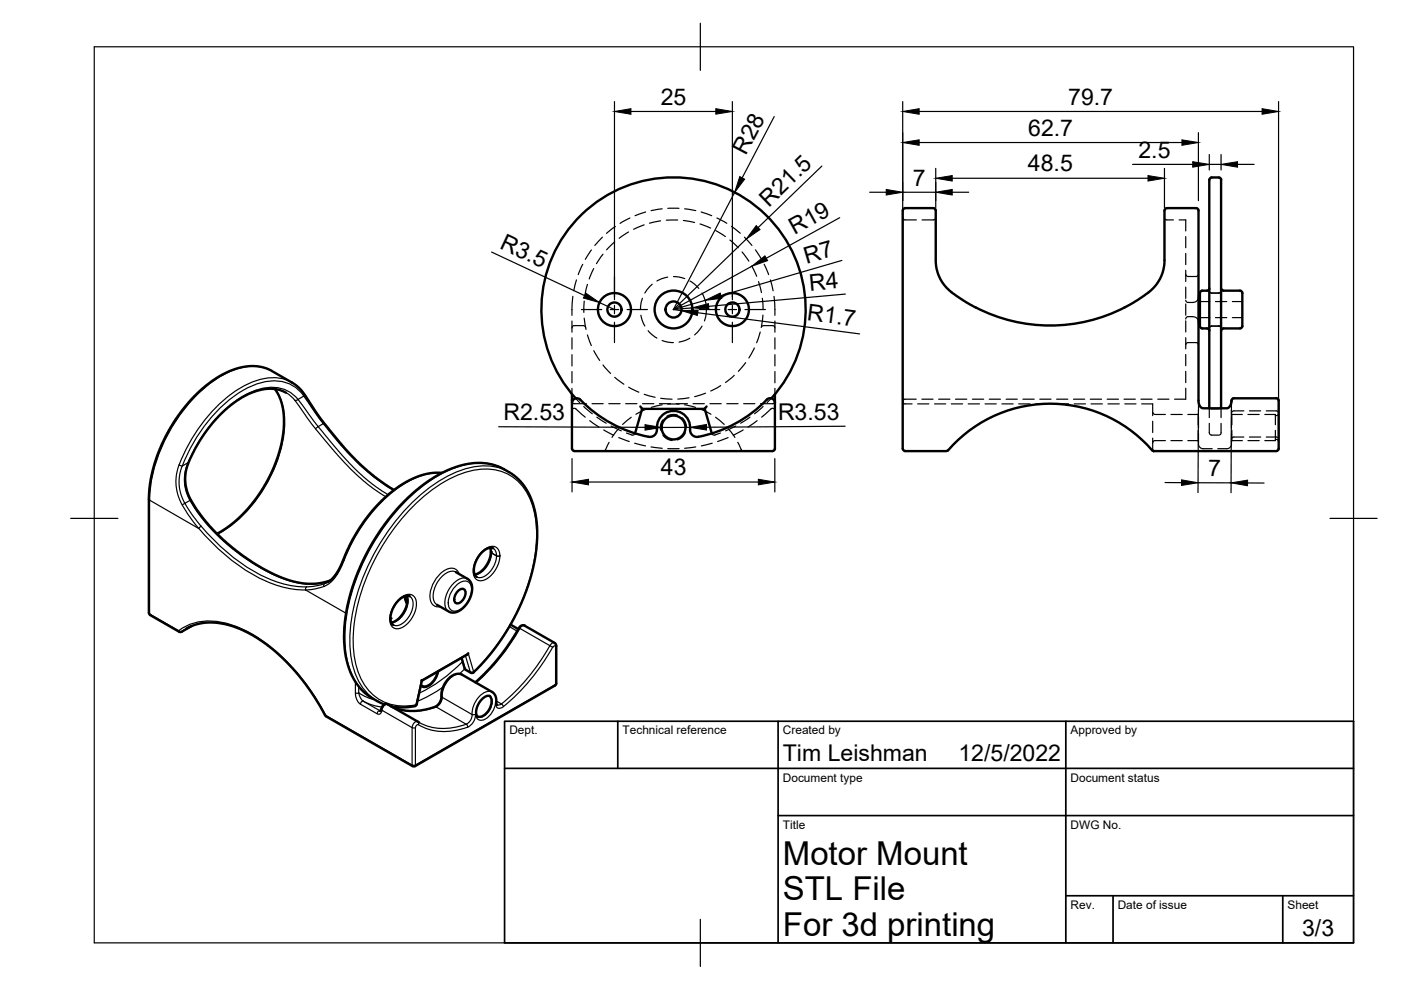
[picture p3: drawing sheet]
<svg xmlns="http://www.w3.org/2000/svg" width="297mm" height="210mm" viewBox="0 0 297 210" stroke-linecap="round" stroke-linejoin="round" font-family="sans-serif">
<!-- layer: Visible -->
<g fill="none" stroke="#000" stroke-width=".51">
<path d="M256.4 38.1v48.5M256.4 38.1l.1-.2 .4-.3h1.5l.3 .1 .2 .4M258.9 38.1v48.5M191.9 44.1h6M191.9 44.1a1.17 1.17 0 0 0-.5 1.5v49.5l.3 .5h.2M197.9 44.1a1.18 1.18 0 0 1 .5 1.5v10l.2 1.5 .5 1.4 .9 1.6 1.2 1.4 3 2.2 2.6 1.5M247.4 44.1h6.2M247.4 44.1a1.16 1.16 0 0 0-.5 1.5v10.1l-.2 1.5-.6 1.6-.8 1.4-1.3 1.4-1.7 1.2a34.4 34.4 0 0 1-35.4 2.4M253.6 44.1a1.2 1.2 0 0 1 .5 1.5v39.8l.4 .8 .5 .4h5.2l.6-.6 .3-.9a.65 .65 0 0 1 .5-.7M126.8 65.6h.1M158.8 65.6h.1M256.4 61.1l-.2 .5h-1.3a1.2 1.2 0 0 0-.5 1.6v4.5a2.45 2.45 0 0 0 .2 1.9l1.6 .1 .2 .4"/>
<path d="M258.9 61.1l.1 .3 .4 .2h3.5a1.2 1.2 0 0 1 .5 1.6v4.5a2.45 2.45 0 0 1-.2 1.9h-3.8l-.4 .3-.1 .2M58.3 82.5a13.7 13.7 0 0 1 1.6 10.6l-.9 3.5-1.3 3.3-1.8 3.4-1.3 1.9-1.9 2.5-2.2 2.2-2.5 2-2 1.3M60.6 83.3l-1.2-.6-1.3-.2h-1.6l-1.9 .3-1.5 .6-1.9 .9-2.2 1.6-2 1.7-1.9 2.1-1.8 2.3-1.8 3-1.1 2.1-.8 2-.3 1.3v1.5l.2 1.6 .6 1.9 1.3 2.1 3.1 4.1 2.8 2.9 1.8 1.5 4.5 3.3 4.7 2.6 2.6 1 1.9 .5 2.2 .4h1.5l1.3-.2 2.2-.5M121.3 83.6v11.5l.2 .5h.3M121.3 85.4a1.01 1.01 0 0 1 .6-.9 1.01 1.01 0 0 1 1.1 .2 27.1 27.1 0 0 0 14.8 7.9 1.49 1.49 0 0 0 1.5-1.6M122.1 84.5a28 28 0 0 1 1.2-39 28 28 0 0 1 39 0 28 28 0 0 1 1.2 39M135.8 86.2l.3 .5-1.5 5.2M149.4 86.7l1.5 5.2M149.8 86.2l-.4 .5h-13.3M150.9 91.9h.1M164.3 83.6v11.5l-.3 .5h-42.2M164.3 85.4a1 1 0 0 0-.6-.9 1 1 0 0 0-1.1 .2 27.1 27.1 0 0 1-14.9 7.9 1.66 1.66 0 0 1-1.4-2.2 3.5 3.5 0 0 0-3.8-3.3 3.5 3.5 0 0 0-3.2 3.9"/>
<path d="M201 95.5a28.6 28.6 0 0 1 43.3 0M201 95.5l-.4 .1h-8.7M244.3 95.5l.4 .1M261.6 84.4h9a.81 .81 0 0 1 .5 1v9.7l-.2 .5h-26.3M83.5 103.9l-4-2.8-2.8-2.4-2.4-2.3-6.2-7.5-4.1-6-1.6-1.5-5.3-3-2.4-.7-1.6-.1-1.7 .2-1.8 .5-2.2 1-2.3 1.3-2.3 1.9-1.9 1.9-2.3 2.6-1.6 2.3-1.8 3.1-1.3 2.8-1.1 2.9-.9 3.7-.3 3.6v24.6M93.7 100.3h-2.6l-2.9 .9-2.1 1-1.5 .9-3.1 2.5-2.6 2.7-2.6 3.6-2.2 3.8-2.4 5.3-1.1 1.5-1.1 .9M103.9 116.1l.2 .6-.1 1-.6 1.8-.7 1-.8 .7-.5 .4-.8 .2M104.5 116.2l-.6-.1-1 .4-.9 .8-.7 1-.6 1.1-.2 1.2 .1 1 .4 .7M31.6 129.9l.2 .5M31.8 130.4l6.4 3.6 2.4-1.2M39.5 133.3l1.5-.7 1.8-.5 1.4-.1 2.3 .1 2.2 .5 2 .7 3.9 2 3.8 2.9 4.2 4.1 3.3 4.3 3 5.1M85.8 126.4l.5 1.4"/>
<path d="M86.2 126.3l.2 .8-.1 .8-.7 1.9-1.4 1.6-1.2 .6M86.9 126.4l-.8-.1-1 .5-.6 .5-.9 1.2-.6 1.3-.2 1.1 .1 1 .5 .6M96.7 121.3l2.7 1.6 .6 .9 .1 .8v.9l-.8 2-.7 1-.9 .8-.7 .4-.8 .2-.9-.2-2.6-1.5M97.1 125.3a.88 .88 0 0 1 1.5 0 2.22 2.22 0 0 1-1.8 2.6 1.47 1.47 0 0 1 0-2.2zM97.9 139.5l.7 2.4 1.2 .7 .4 .1 3.1-3.2 3-4 2.8-4.5 2-4.4 1.5-4.7 1.1-5.1 .2-4.5-.2-2.6-.7-3-1.1-2.5-1.6-2.2-1.8-1.6-2.9-1.5-2.3-.6-2.1-.2-1.6 .2-1.5 .3-2.3 .7-3.7 1.8-3.8 2.8-3.7 3.5-3.2 3.9-3.2 5.2-2.2 4.5-1.6 4.4-.7 2.8-.5 2.7-.3 4.7 .4 3.7 1.1 3.4 .7 1.5 1 1.4 2.1 2 1.8 1 1.5 .7M99 138.8l-9.6 5.5M99.3 138.5l-.3 .4M108.2 132.4l1.7 1M111.2 132.6h-.6l-.4 .3-1.8 2.9-2.2 3.1-2.2 2.7-3.2 3.1M111.2 132.6l6.4 3.7 .3 .3v8.3l-.1 .3-29.8 17.2M111.2 132.6h.1M69 151.7l.1 .2"/>
<path d="M69.1 151.9l18.4 10.5M80.6 150.7l.2-.1 .5-1.1 .7-.2 6.9 3.9M87.9 149.7l-2 .3-2.9-.2M88.4 149.3l-.4 .4M89.4 144.2l-1.1 5.1M92.8 142.4a3.8 3.8 0 0 1-2.9 3.2l-.6-.4M103.8 147.6a2.34 2.34 0 0 1-.1 2.8 2.34 2.34 0 0 1-2.4 1.5M103.8 147.6l-.5-.1-.6 .3-1.2 1.4-.6 1.6 .1 .7 .3 .5M105.4 149.5l-.3-1.8-.5-.8-6.6-3.8-.9-.3-.7 .2-.7 .4-1.2 1.3-.8 1.6-.2 2.1-.5 .8-.7 .6-3 .8-2.5 .1-2.4-.4-1.6-.6M88 162.4h-.5"/>
<circle cx="130.3" cy="65.6" r="3.5"/>
<circle cx="130.3" cy="65.6" r="1.51"/>
<circle cx="142.8" cy="65.6" r="4"/>
<circle cx="142.8" cy="65.6" r="1.7"/>
<circle cx="155.3" cy="65.6" r="1.5"/>
<circle cx="155.3" cy="65.6" r="3.5"/>
<circle cx="142.8" cy="90.6" r="2.53"/>
</g>
<!-- layer: Hidden -->
<g fill="none" stroke="#000" stroke-width=".25">
<path d="M122.2 59.3l-.6 2.4M123.5 56l-.9 2.2M125.4 53l-1.3 2M125.9 56.9l-1 2.3M127.7 50.3l-1.6 1.7M127.8 53.9l-1.3 2M130.3 51.3l-1.7 1.7M130.5 48l-1.9 1.5M133.3 49.2l-2 1.3M133.6 46.2l-2.1 1.2M136.6 47.7l-2.3 .9M136.9 45l-2.3 .7"/>
<path d="M140.1 46.8l-2.4 .5M140.4 44.3l-2.4 .4M141.6 58.8l-1.4 .3-.9 .5M141.6 44.2h2.4M142.8 58.6l1.1 .1 1.3 .4M143.7 46.6l-2.4 .1M144.9 46.8l2.4 .4M145.2 44.3l2.3 .4M146.3 59.6l1 .7 .8 .8M148.4 47.5l2.3 .9M148.7 45l2.2 .7M151.7 48.9l2.1 1.3"/>
<path d="M152 46.2l2.1 1.1M154.7 50.9l1.8 1.6M155.1 48l1.9 1.5M157.3 53.4l1.5 2M157.8 50.3l1.6 1.7M159.4 56.4l1 2.2M160.2 53l1.3 2M160.8 59.7l.6 2.3M162 56l1 2.2M163.3 59.3l.6 2.4M191.4 46.1l.1 .3 .3 .2h2.5M198.4 46.1l-.1 .3-.3 .2h-2.5"/>
<path d="M246.9 46.1l.3 .5h1.6M250 46.6h1.4v2.4M251.4 50.2v2.3M251.4 53.7v2.4M251.4 57.3v2.4M251.4 58.1l.1 .3 .3 .2h1.9l.3-.2 .1-.3M121.3 68.1v2.3M121.3 71.6v2.4M121.3 75.2v2.4M121.3 78.8v2.4M121.5 62.8l-.2 4.1M123.9 63.8l-.1 2.4"/>
<path d="M123.9 67.5l.3 2.3M124.2 69.4l-.4-.4h-2.1l-.3 .2-.1 .3M124.5 60.3l-.5 2.3M124.5 71l.9 2.3M125.9 74.4l1.2 2M127.8 77.4l1.7 1.8M135.9 66.8l.2 1.1 .6 1.2M136.2 63.2l-.3 .9-.1 1.5M137.4 70.1l.8 .9 1.1 .7M138.3 60.3l-1.6 1.8M140.4 72.2l1.2 .4h1.2M146.3 71.7l-.9 .5-1.4 .3"/>
<path d="M148.8 62.1l.6 1.3 .3 1M148.8 69.1l-1.5 1.9M149.8 65.7l-.2 1.4-.2 .9M155.7 79.6l-1.9 1.5M158.1 76.9l-1.6 1.8M159.9 73.8l-1.1 2.1M161.2 70.4l-.8 2.3M161.4 69.4l.4-.4h2.1l.3 .2 .1 .3M161.6 63.2l.2 2.4M161.8 66.8l-.4 2.4M164.1 62.8l.2 4.1M164.3 68.1v2.3"/>
<path d="M164.3 71.6v2.4M164.3 75.2v2.4M164.3 78.8v2.4M251.4 60.9v2.4M251.4 64.4v2.4M251.4 68v2.4M251.4 71.6v2.4M251.4 75.2v2.3M251.4 78.7v2.4M251.4 73.1l.1-.3 .3-.2h1.9l.3 .2 .1 .3M251.4 67.6l.1-.2 .3-.3 1.6 .2 .5 .4 .2 .9M254.1 62.6l-.1 .8-.5 .6-1.7 .1-.3-.2-.1-.3"/>
<path d="M254.4 63.9h2.1M254.4 67.3h2.1M256.4 61.6l.3 .5h1.7h-1.6l-.3-.1zM256.6 69.3l-.2 .3 .1-.3 .4-.2zM256.9 69.1h1.5M257.7 63.9h2.4M257.7 67.3h2.4M258.4 69.1l.4 .2 .1 .3-.1-.3zM258.9 61.6l-.1 .3-.4 .2M261.3 63.9h2.1M261.3 67.3h2.1M121.3 87.1l.2-.5h.5l2.1 1.8"/>
<path d="M121.3 85.1l.1 .3 .3 .2h2.6M121.3 82.4v1.2M122 84.5l.9 .9M123.8 86.2l1.8 1.5M125 89.2l2 1.3M125.5 85.6h2.4M126.5 88.4l2 1.3M128 91.2l2.1 1.1M128.3 95.6h.1M128.4 95.3l-.5 .3M129.1 85.6h2.4M129.1 93.8l-.8 1.8"/>
<path d="M129.6 90.3l2.1 1M130.3 80l2 1.5M131.2 90.9l-1.4 1.8M131.2 92.8l2.2 .8M132.7 85.6h2.3M132.8 91.8l1.3 .5 .4-.2 .1-.2M133.3 82.1l2.1 1.1M133.8 88.5l-1.8 1.5M134.6 94l2.3 .5M136.2 85.6h2.4M136.6 83.6l2.3 .6M137 86.8l-2.2 1"/>
<path d="M138 94.8l2.4 .3M139.8 85.6h2.4M140.1 84.4l2.4 .2M140.4 85.8l-2.3 .6M140.5 89l-.1 .3a2.58 2.58 0 0 0-.3 1.9M140.5 92.3l.2 .1a2.82 2.82 0 0 0 1.8 1M141.6 85.7h2.4M141.6 95.1h2.4M143.4 85.6h2.4M143.6 88l-.3-.1a2.71 2.71 0 0 0-1.9 .3M144.6 88.6l.3 .3a2.82 2.82 0 0 1 .7 1.7M145.1 85.8l2.4 .6"/>
<path d="M145.3 91.8l-.1 .2a2.73 2.73 0 0 1-1.5 1.3M146.1 84.3l-2.4 .3M146.9 85.6h2.4M147.5 94.8l-2.3 .3M148.6 86.8l2.1 1M149.6 83.4l-2.3 .7M150.5 85.6h2.4M151 94l-2.3 .5M151.7 88.5l1.8 1.5M152.7 91.8l-1.2 .5-.4-.2-.2-.2M152.8 81.8l-2.1 1.1M154.1 85.6h2.4"/>
<path d="M154.4 90.9l1.4 1.8M154.4 92.8l-2.3 .8M156 90.3l-2.2 1M156.4 93.8l.9 1.8M157.2 95.3l.4 .3M157.6 91.2l-2.2 1.1M157.7 85.6h2.3M159 88.4l-2 1.3M160.5 89.2l-1.9 1.4M161.8 86.2l-1.8 1.5M163.5 84.5l-.9 .9M164.3 87.1l-.2-.5h-.5l-2.1 1.8"/>
<path d="M164.3 85.1l-.1 .3-.3 .2h-2.7M164.3 82.4v1.2M194.2 84.6h-2.3a.5 .5 0 0 0-.5 .5 .5 .5 0 0 0 .5 .5h1.5M194.6 85.6h2.3M195.5 84.6h2.3M198.1 85.6h2.4M199 84.6h2.4M201.7 85.6h2.4M202.6 84.6h2.4M205.3 85.6h2.4M206.2 84.6h2.4M208.9 85.6h2.3"/>
<path d="M209.7 84.6h2.4M212.4 85.6h2.4M213.3 84.6h2.4M216 85.6h2.4M216.9 84.6h2.4M219.6 85.6h1.5M220.5 84.6h2.3M224 84.6h2.4M224.2 85.6h2.4M227.6 84.6h2.4M227.8 85.6h2.3M231.2 84.6h2.4"/>
<path d="M231.3 85.6h2.4M234.7 84.6h2.4M234.9 85.6h2.4M238.3 84.6h2.4M238.5 85.6h2.4M241.9 84.6h2.4M242.1 85.6h2.3v2.5M244.4 89.3v2.4M244.4 92.9v2.5M244.4 95.4l.2 .2M244.4 87.4l.1 .3 .4 .2h2.2M245.5 84.6h2.3"/>
<path d="M247.1 93.4h-2.3l-.3 .2-.1 .3M248.3 87.9h2.4M248.3 93.4h2.4M251.4 82.3v2.3h-2.4M251.8 87.9h2.2M251.8 93.4h2.2M254 91.2v2.2M254 87.9v2.2M254 93.4l.1 .3M254.1 84.9v2.2M254.1 88.3v2.4M254.1 91.9v1.9a1.05 1.05 0 0 0 1 1.3h1.9"/>
<path d="M254.1 87.6l-.1 .3M256.4 86.2l.2 .4 .3 .1 1.7-.1 .3-.4M256.4 86.6v2M256.4 89.8v2l.2 .4 .3 .1h1.5l.4-.2 .1-.2v-2.1M258.9 86.6v2M261.1 85.1v2.1M261.1 88.4v2.4M261.1 92v2a.99 .99 0 0 1-1 1.1h-1.9M261.2 87.9v2.2M261.2 91.2v2.2M261.2 93.4l-.1 .3M261.2 87.9h2.2"/>
<path d="M261.2 93.4h2.2M263.7 92.7h-2.2l-.3 .1-.1 .3M263.7 87.1h-2.3l-.3 .4 .1 .4M264.6 87.9h2.4M264.6 93.4h2.4M264.9 87.1h2.4M264.9 92.7h2.4M268.2 87.9h2.2v2.2M268.5 92.7h2.2l.3 .1 .1 .3M268.5 87.1h2.1a.51 .51 0 0 1 .5 .6 .51 .51 0 0 1-.7 .4M270.4 91.2v2.2h-2.2M270.4 93.2l.5 .1 .2 .4"/>
</g>
<!-- layer: Visible Narrow -->
<g fill="none" stroke="#000" stroke-width=".25">
<path d="M57.7 78.6a9.9 9.9 0 0 0-9.1 .2 30.8 30.8 0 0 0-14 15.3 29.4 29.4 0 0 0-2.9 11.9l-.1-.2M38 98.6l-.5 1.4-.2 1.8v1.2l.4 1.8 1.1 2.6 1.2 1.9 2.1 2.7M39.9 98.1l-.6 1.9-.2 2 .3 2 .9 2.1M39.9 98.1l-1.3 .7-.6 2.4 .1 2.7 .8 2.3a.48 .48 0 0 1 .2 .5 .48 .48 0 0 1-.4 .4M40 98.1h-.1M58.3 82.5a12.5 12.5 0 0 1 2 8.8 30.1 30.1 0 0 1-13.1 21.4l-1.1 .6M60.7 83.3l.8 .5 1 1.1 .5-.1 .2-.1M61.9 81.1a9.8 9.8 0 0 0-9.3 .3 30.9 30.9 0 0 0-13.5 14.6l-1.1 2.6M62.5 84.9l4.4 6M63.2 84.7l4.3 5.8M63.2 84.7a7.3 7.3 0 0 0-8.2-2.2 23.8 23.8 0 0 0-12.5 10.6l-1.4 2.5-1.2 2.5M64.4 84l4.1 5.8-1 .7"/>
<path d="M64.4 84l-1.2 .7M64.4 84a7.8 7.8 0 0 0-9-2.9 24 24 0 0 0-12.2 9.5l-2.6 3.9-2 4.3-.6-.2M64.5 83.5l-.1 .5M66.9 90.9l4.7 5.6 2.9 3.1 3.8 3.4 3.5 2.3M67.5 90.5l5.1 6.1 2.9 3.1 3.3 2.9 3.5 2.3M67.5 90.4l-.6 .5M68.7 89.7l-.2 .1 .3 .3 3.5 4.4M72.4 94.5a43.8 43.8 0 0 0 11 9.5M72.6 94.4l-.2 .1M106.9 99.5a12.7 12.7 0 0 0-11.6 .1 37.6 37.6 0 0 0-16.4 16.1 39.6 39.6 0 0 0-5.8 20.4 14.4 14.4 0 0 0 4.7 11.1l1.1 .8M40.3 106.1l1.4 2.4 1.9 2.4 3.1 3.2 4.4 3.7 4.3 2.7 3.9 1.9 2.3 .8 2.1 .5 3.1 .1 3.2-.7M40.3 106.1l-1.1 .6 1.4 2.2 2 2.7"/>
<path d="M40.5 106.1h-.2M42.1 112l-10.4-6v24.2l6.2 3.5M42.1 112a38.1 38.1 0 0 0 17.2 12.3 18.1 18.1 0 0 0 5.5 .8v-.3l.2-.4M42.1 112l.5-.4a37.6 37.6 0 0 0 16.9 12 17.9 17.9 0 0 0 5.5 .8M73 118.8l-1.5 3.1-1.6 1.7-1.7 .9-1.9 .5-1.5 .1 8.6 4.9M93.7 100.3a15.9 15.9 0 0 0-10.9 4.4 35.1 35.1 0 0 0-9.8 14.1l-.2-.2M101.5 118l-.5 .8M101.9 117.2l1.5-1.1 .6-.2h.8l.5 .2 .4 .5 .2 .6 .1 .9-.4 1.7-.9 1.6-1.5 1.3-.8 .4h-.7l-.7-.2-.4-.4-.2-.8-.1-.9 .5-1.8zM103.9 116.1l.3 .8v1l-.7 1.8-1.2 1.4-.9 .6-.8 .2M104.1 117l.1 .2M104.2 117.2l1.1 .6-.2 1.2-.7 1.6-.9 1-.8 .6-1 .3-.7-.2M104.2 117.2h.1"/>
<path d="M104.5 116.2l.6 .7 .2 .9-1.1-.6M105.3 117.8h.1M106 117.9h.1M106 117.8h-.7M108 100.1a12.7 12.7 0 0 0-11.7 .2 37.6 37.6 0 0 0-16.4 16 39.6 39.6 0 0 0-5.7 20.4 14.4 14.4 0 0 0 4.6 11.1l1.2 .8M31.6 129.9l.2 .5M37.9 133.7l.2 .2h.4M37.9 133.7l.1 .3M37.9 133.7a12 12 0 0 1 11.5-1.1 35.6 35.6 0 0 1 16.2 13.3l1.8 2.8 1.6 2.9M38.5 133.9v.1M39.5 133.3l-1 .6M40.6 132.8l-2.1 1.1"/>
<path d="M68.7 124.3l.1-.5-1.4 .4-2.4 .2M69.9 123.1l-1.1 .7 .7-.4M82.7 131.3h.1M82.8 131.1l-.2 .2M83.8 128.2l-.5 .8M84.3 127.4l1.3-1.1 .9-.3 .6 .1 .5 .2 .5 .5 .2 1.6-.4 1.6-1 1.7-1.4 1.2-1.4 .4-.6-.2-.5-.4-.3-.7-.1-.9 .5-1.9zM85.7 126.5l.6 1.7M86.3 126.3l.2 .7v.8l-.6 1.9-1.3 1.6-.6 .5-1 .3M86.9 126.4l.5 .7 .2 1.1-.3 1.3-.6 1.2-.9 1.1-.8 .6-.9 .3-.7-.2M96.4 124.4a2.28 2.28 0 0 1 3-.9 3.1 3.1 0 0 1 0 3.6 4.1 4.1 0 0 1-3 2.5 1.46 1.46 0 0 1-1.4-1.8 5.4 5.4 0 0 1 1.4-3.4zM96.7 121.3a2.72 2.72 0 0 0-3.1 1 5.4 5.4 0 0 0-1.6 5.2l.7 .7M97.4 121.7a1.78 1.78 0 0 0-2.8-1 6.6 6.6 0 0 0-3.3 6.7 1.68 1.68 0 0 0 2.1 1.2"/>
<path d="M97.9 139.5l.8 2.4M98.7 139l1 3.5-1-.6M99.1 122.7a2.72 2.72 0 0 0-3 1.1 5.4 5.4 0 0 0-1.6 5.2l.6 .7M108 132.9l1.6 .9M110 133.1l.2 .1a43.7 43.7 0 0 1-9.2 11.6M110.2 133.2l6.4 3.7M111.2 132.6h.1M111.2 132.6a.91 .91 0 0 0-1 .6M116.6 136.9a43.3 43.3 0 0 1-10.3 12.3M116.6 136.9l.6 .3M117.2 137.2a44.1 44.1 0 0 1-10.5 12.6M117.6 136.3h-.5l-.5 .6"/>
<path d="M117.8 137.2v7.9l-29.7 17.1M117.8 137.2l-.2-.3-.4 .3M117.9 137l-.1 .2M69 151.6v.1M69 151.6l.1 .3M75.4 144.6v3l.3 .9 .6 .7 3.9 2.2 .6-.2 .2-.6 6.4 3.7v7.9l-18.4-10.5M75.4 146.9h.7M76.1 146.9l.3 1 .6 .8M76.1 145.6v1.3M76.1 146.9l1.7 .9 1.8 .6M77 148.7l3.6 2M77 148.6l-.4 .2-.2 .5"/>
<path d="M77 148.7l1.6 .7 2.4 .5M80.6 150.7h.1M80.6 150.7l-.4 .1-.2 .5M81.1 149.8l.1 .1M81.2 149.9l-.2 .7-.2-.3M82.2 149.3a.87 .87 0 0 0-1 .6M82.8 149.7a12 12 0 0 0 9.7 .2M83.8 149.9h-.5M87.4 154.3h.7M88.1 154.3v7.9M88.6 153a1.2 1.2 0 0 0-1.2 1.3M88.6 153l.2 .4-.1 .2"/>
<path d="M88.7 153.6l-.4 .2-.2 .5M88.9 153.2a11.9 11.9 0 0 0 9.9 .4M92.3 149.9h.2M92.5 149.9l6.3 3.7M93 142.3a4.2 4.2 0 0 1-3 3.5l-.8-.3M93.6 147.6l.1 .2M93.7 147.8a2.24 2.24 0 0 1-1.2 2.1M93.7 147.8l6.4 3.7a2.24 2.24 0 0 1-1.3 2M93.9 145.7a26.9 26.9 0 0 1-5.4 3M98 143a2.49 2.49 0 0 0-2.8 1.1l-.8 1-.4 1.1-.2 1.6M98.1 140.3a32.2 32.2 0 0 1-9.2 6.7M98.5 141.7l.2 .2"/>
<path d="M98.5 141.8l-1.1 1.1M98.7 141.9l.1 .1M98.9 153.6l.3 .6M100.4 142.4l-1.1-3.9-10 5.7-1.1 5.2 .2-.1M100.4 142.4v.2M100.4 142.4l-.7 .1 .1 .1M100.4 142.4a44.2 44.2 0 0 0 13.3-27.5 17.2 17.2 0 0 0-3.1-12 10.1 10.1 0 0 0-9.8-3.3 26 26 0 0 0-13.6 8.2 44.4 44.4 0 0 0-12.3 26.3 17 17 0 0 0 3.2 12.2 10.1 10.1 0 0 0 10.1 3.1l-.2 .3M100.8 151.4a3.1 3.1 0 0 1-2.7 3.1 11.5 11.5 0 0 1-9.4-.9M103.8 147.6a2.23 2.23 0 0 1 0 2.9 2.23 2.23 0 0 1-2.5 1.5M104.3 146.7a2.49 2.49 0 0 0-2.8 1.1l-.7 1-.6 1.6-.1 1.1 .7-.1M105.1 149a4.2 4.2 0 0 1-3.2 3.7 1.22 1.22 0 0 1-1.1-1.3M105.1 149a.94 .94 0 0 0 .5 1.1 .94 .94 0 0 0 1.1-.3"/>
<path d="M105.2 148.8l-.1 .2M105.2 148.6l1.1 .7M106.3 149.3l.4 .5M106.3 149.2l-.5 .3-.4-.1M117.9 144.9l-.2 .4M88.1 162.2l-.1 .2M88.1 162.2h-.7l.1 .2"/>
</g>
<!-- layer: Visible -->
<g fill="#000">
<circle cx="104.1" cy="117" r=".25"/>
<circle cx="82.8" cy="131.1" r=".25"/>
</g>
<!-- layer: TITLEBLOCK -->
<path d="M107 152.9h180v47h-180zM131 152.9v10M165 152.9v47M226 152.9v47M107 162.9h180M165 172.9h122M226 189.9h61M236 189.9v10M272 189.9v10" fill="none" stroke="#000" stroke-width=".36"/>
<!-- layer: FD_Dimensions -->
<g fill="none" stroke="#000" stroke-width=".25">
<path d="M130.3 21.5v42M133.8 23.6h18M155.3 21.5v42M164.1 24.7l-6.7 13M174.2 35.2l-13.5 13.1M191.4 21.5v71.5M194.9 23.6h72.7M194.9 30.2h55.7M198.4 35.7v8.3M201.9 37.8h41.5M240.1 34.9h12.8M246.9 35.7v8.3"/>
<path d="M254.1 28.1v14.4M256.4 32.8v3.2M256.4 34.9h2.5M258.9 32.8v3.2M262.4 34.9h3.5M271.1 21.5v71.5M104.2 53.4l19.7 9.3M155.7 40.8l-12.9 24.8M158.2 50.7l-15.4 14.9M159.4 56.4l-16.6 9.2M178 46.2l-15.5 8.6M178.5 55.2l-25.6 7.5"/>
<path d="M184.4 40.8h3.5M191.4 40.8h7M201.9 40.8h3.5M127.1 64.1l3.2 1.5M142.8 65.6l1.7 .3M146.8 65.3l-4 .3M147.9 66.3l34.3 4.5M149.5 63.7l-6.7 1.9M179.2 62.3l-29 2.7M105.7 90.5l31.1 .1M121.3 97.2v7.1M146.3 90.6h-6"/>
<path d="M164.3 97.2v7.1M179.2 90.4l-29.4 .2M254.1 87l-.1 17.5M261.1 87l-.1 17.5M124.8 102.2h36M247 102.3h3.5M254 102.4h7M264.5 102.4h3.5"/>
</g>
<g fill="#000" stroke="#000" stroke-width=".21">
<path d="M130.3 23.6l3.5-.6v1.2zM151.8 23l3.5 .6-3.5 .6zM156.8 37.4l1.1 .6-2.2 2.8zM191.4 23.6l3.5-.6v1.2zM191.4 30.2l3.5-.6v1.2zM198.4 37.8l3.5-.6v1.2zM243.4 37.2l3.5 .6-3.5 .6zM250.6 29.6l3.5 .6-3.5 .6zM252.9 34.3l3.5 .6-3.5 .5zM258.9 34.9l3.5-.6v1.1zM267.6 23l3.5 .6-3.5 .6zM160.3 47.8l.8 .9-2.9 2z"/>
<path d="M159.4 56.4l2.8-2.2 .6 1.1zM187.9 40.2l3.5 .6-3.5 .6zM198.4 40.8l3.5-.6v1.2zM124.2 62.1l2.9 2-3.4-.9zM144.5 65.9l3.5-.2-.2 1.2zM146.8 65.3l3.4-.9 .1 1.1zM149.5 63.7l3.2-1.6 .3 1.2zM136.8 90l3.5 .6-3.5 .6zM146.3 90.6l3.5-.6v1.2zM121.3 102.2l3.5-.6v1.2zM160.8 101.6l3.5 .6-3.5 .6zM250.5 101.7l3.5 .7-3.5 .5z"/>
<path d="M261 102.4l3.5-.6v1.2z"/>
</g>
<!-- layer: Smart Centers -->
<path d="M130.3 58.6v4.4M155.3 58.6v4.4M123.3 65.6h4.3M129.4 65.6h1.8M130.3 64.7v1.8M130.3 68.3v4.3M132.9 65.6h4.4M148.3 65.6h4.3M154.4 65.6h1.8M155.3 64.7v1.8M155.3 68.3v4.3M157.9 65.6h4.4" fill="none" stroke="#000" stroke-width=".25"/>
<!-- layer: BORDER -->
<path d="M20 9.9h267v190h-267zM148.5 4.9v10M15 109.9h10M282 109.9h10M148.5 194.9v10" fill="none" stroke="#000" stroke-width=".25"/>
<g font-size="7">
<text x="166" y="183.4">Motor Mount</text>
<text x="166" y="190.9">STL File</text>
<text x="166" y="198.4">For 3d printing</text>
</g>
<g font-size="4.9">
<text x="140.1" y="22.2">25</text>
<text x="226.5" y="22.2">79.7</text>
<text x="218" y="28.8">62.7</text>
<text x="158.2" y="33" transform="rotate(-62 158.2 33)">R28</text>
<text x="241.4" y="33.4">2.5</text>
<text x="193.5" y="39.4">7</text>
<text x="218" y="36.3">48.5</text>
<text x="163" y="44.1" transform="rotate(-44 163 44.1)">R21.5</text>
<text x="105.7" y="52.5" transform="rotate(25 105.7 52.5)">R3.5</text>
<text x="168.4" y="49.8" transform="rotate(-29 168.4 49.8)">R19</text>
<text x="171" y="56" transform="rotate(-16 171 56)">R7</text>
<text x="171.7" y="61.6" transform="rotate(-5 171.7 61.6)">R4</text>
<text x="171" y="67.9" transform="rotate(7 171 67.9)">R1.7</text>
<text x="106.7" y="89">R2.53</text>
<text x="165" y="89">R3.53</text>
<text x="140.1" y="100.7">43</text>
<text x="256.2" y="101">7</text>
<text x="166" y="161.4">Tim Leishman</text>
<text x="203.2" y="161.4">12/5/2022</text>
<text x="276.1" y="198.6">3/3</text>
</g>
<g font-size="2.5">
<text x="108" y="155.7">Dept.</text>
<text x="132" y="155.7">Technical reference</text>
<text x="166" y="155.7">Created by</text>
<text x="227" y="155.7">Approved by</text>
<text x="166" y="165.7">Document type</text>
<text x="227" y="165.7">Document status</text>
<text x="166" y="175.7">Title</text>
<text x="227" y="175.7">DWG No.</text>
<text x="227" y="192.7">Rev.</text>
<text x="237" y="192.7">Date of issue</text>
<text x="273" y="192.7">Sheet</text>
</g>
</svg>
